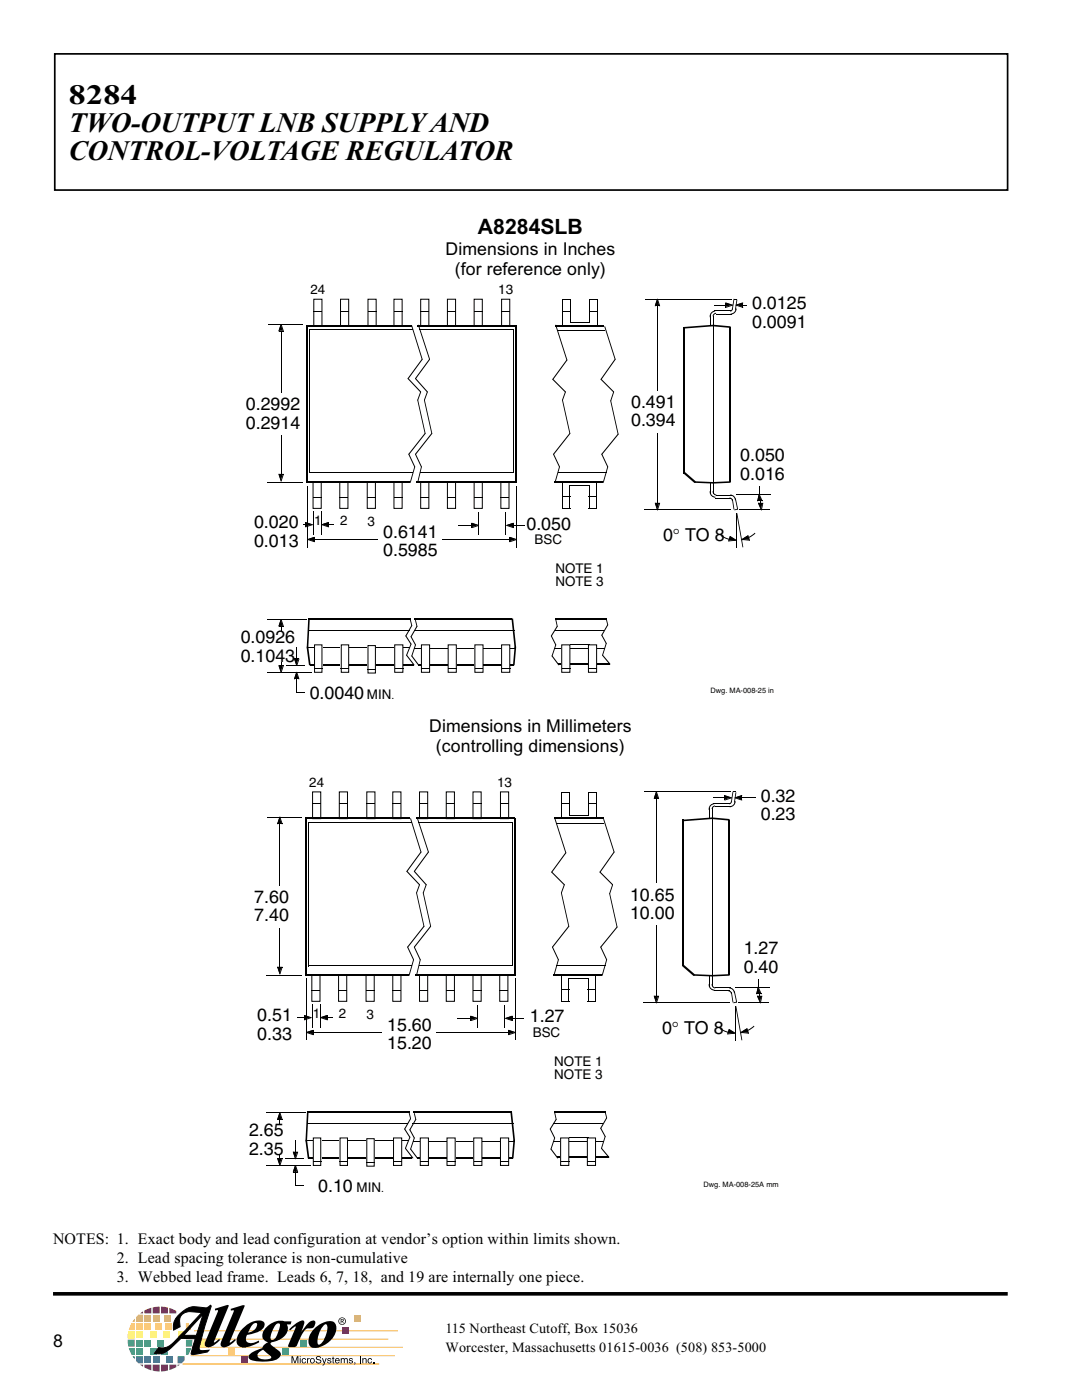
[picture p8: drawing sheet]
<svg xmlns="http://www.w3.org/2000/svg" width="216mm" height="279mm" viewBox="0 0 216 279" stroke-linecap="round" stroke-linejoin="round" font-family="sans-serif">
<path d="M36.4 272.2h39.3M38.1 270.6h40.7M38.7 268.9h41.7" fill="none" stroke="#fab23e" stroke-width=".2"/>
<path d="M35.4 272.3h.5l-.5 .4z" fill="#633387"/>
<path d="M26.9 263.2v.6h-.5z" fill="#ed6a38"/>
<path d="M26.3 264h.6v1.4h-1.2z" fill="#fab23e"/>
<path d="M25.6 265.7h1.3v1.4h-1.4z" fill="#fff200"/>
<path d="M25.5 267.4h1.4v1.4h-1.3z" fill="#50b658"/>
<path d="M25.7 269h1.2v1.4h-.6z" fill="#00a4c8"/>
<path d="M26.4 270.7h.5v.6z" fill="#007ac1"/>
<path d="M27.9 262.1l.6-.4v.4z" fill="#e30055"/>
<path d="M27.1 262.9l.5-.5h.9v1.4h-1.4z" fill="#ed6a38"/>
<path d="M27.1 264h1.4v1.4h-1.4z" fill="#fab23e"/>
<path d="M27.1 265.7h1.4v1.4h-1.4z" fill="#fff200"/>
<path d="M27.1 267.4h1.4v1.4h-1.4z" fill="#50b658"/>
<path d="M27.1 269h1.4v1.4h-1.4z" fill="#00a4c8"/>
<path d="M27.1 270.7h1.4v1.4h-.9l-.5-.5z" fill="#007ac1"/>
<path d="M27.9 272.3h.6v.5z" fill="#633387"/>
<path d="M28.8 261.6l1.4-.6v1.1h-1.4z" fill="#e30055"/>
<path d="M28.8 262.4h1.4v1.4h-1.4z" fill="#ed6a38"/>
<path d="M28.8 264h1.4v1.4h-1.4z" fill="#fab23e"/>
<path d="M30 265.7h1.4v1.4h-1.4z" fill="#fff200"/>
<path d="M28.8 267.4h1.4v1.4h-1.4z" fill="#50b658"/>
<path d="M30 269h1.4v1.4h-1.4z" fill="#00a4c8"/>
<path d="M28.8 270.7h1.4v1.4h-1.4z" fill="#007ac1"/>
<path d="M28.8 272.3h1.4v1.2l-1.4-.6z" fill="#633387"/>
<path d="M30.5 260.9l1.4-.1v1.3h-1.4z" fill="#e30055"/>
<path d="M30.5 262.4h1.4v1.4h-1.4z" fill="#ed6a38"/>
<path d="M30.9 264h1.4v1.4h-1.4z" fill="#fab23e"/>
<path d="M32.5 265.7h1.4v1.4h-1.4z" fill="#fff200"/>
<path d="M31.4 267.4h1.4v1.4h-1.4z" fill="#50b658"/>
<path d="M32.2 269h1.4v1.4h-1.4z" fill="#00a4c8"/>
<path d="M30.5 270.7h1.4v1.4h-1.4z" fill="#007ac1"/>
<path d="M30.5 272.3h1.4v1.4l-1.4-.2z" fill="#633387"/>
<path d="M32.1 260.8l1.4 .2v1.1h-1.4z" fill="#e30055"/>
<path d="M32.7 262.4h1.3v1.4h-1.3z" fill="#ed6a38"/>
<path d="M35.6 265.7h1.4v1.4h-1.4z" fill="#fff200"/>
<path d="M33.2 270.7h1.4v1.4h-1.4z" fill="#007ac1"/>
<g fill="#633387">
<path d="M32.1 272.3h1.4v1.2l-1.4 .2z"/>
<path d="M33.8 272.3h1.4v.5l-1.4 .6z"/>
</g>
<path d="M33 264h1.4v1.4h-1.4z" fill="#fab23e"/>
<path d="M35.4 270.7h1.4a1.34 1.34 0 0 1-.6 1.4h-.8z" fill="#007ac1"/>
<path d="M37.1 264h.5l.5 1.4h-1z" fill="#fab23e"/>
<path d="M37.1 267.4h1.3l-.2 1.4h-1.1z" fill="#50b658"/>
<path d="M37.1 269h1l-.5 1.4h-.5z" fill="#00a4c8"/>
<path d="M33.8 261l1.4 .6v.5h-1.4z" fill="#e30055"/>
<path d="M39.9 267.4h1.4v1.4h-1.4z" fill="#fff200"/>
<path d="M48.2 270.7h1.3v1.4h-1.3z" fill="#e30055"/>
<path d="M56.2 269h1.4v1.4h-1.4z" fill="#50b658"/>
<path d="M59.8 267.3h1.4v1.4h-1.4z" fill="#00a4c8"/>
<path d="M70.7 262.4h1.3v1.4h-1.3z" fill="#ed6a38"/>
<path d="M45.4 269h1.4v1.4h-1.4z" fill="#fab23e"/>
<g fill="#000">
<path d="M42.9 261.2l2.3-.7h.4v.1l-2.9 7.3 .3-.1 .7-.6 .2 .3-1.2 1a1.16 1.16 0 0 1-1.8 0v-.5l2.6-6.2v-.3h-.6zM46 261.2l2.5-.7 .3 .1-3 7.3h.3l.8-.7 .1 .3-1.4 1.1a1.13 1.13 0 0 1-1.5 0v-.8l2.5-6v-.3l-.5 .1zM48.5 265.1a3.8 3.8 0 0 1 4-1.4 1.08 1.08 0 0 1-.4 1.8l-1.1 .5-1.7 .4 .2-.5a1.7 1.7 0 0 0 1.7-1.8 1.39 1.39 0 0 0-1.4 1.1 3.6 3.6 0 0 0-.7 2.4 1.71 1.71 0 0 0 2.4 0l.1-.1 .1 .3a5.9 5.9 0 0 1-3.5 1.1 1.37 1.37 0 0 1-.9-2.1l.5-.8zM53 265l.8-.7 1-.5 .4-.1 .1 .5a4.5 4.5 0 0 0-1.3 3l.1 .2a.88 .88 0 0 0 1.1-.9l.7-2-.1-.3h-.5l-.1-.5 .8-.1 2.2 .1-.2 .6h-.8a2.11 2.11 0 0 1-1 2.8l-.9 .5-1.2 .4a.54 .54 0 0 0 .4 .7l1.5 1.3a1.55 1.55 0 0 1-1.7 1.6 8.6 8.6 0 0 1-4.5-.3l-.1-.2a1.34 1.34 0 0 1 1.2-1.5l1.5-.6 .1 .4-.3 .1a1.1 1.1 0 0 0-.8 1.3 2.25 2.25 0 0 0 2.7 .2 .97 .97 0 0 0-.7-.8l-.3-.3a.92 .92 0 0 1-.4-1.5l.8-.5a1.45 1.45 0 0 1-.8-2.5zM57.7 265.3a4.3 4.3 0 0 1 2.9-1.7l.1 .5-.6 1.7a4.8 4.8 0 0 1 2.4-2.3l.2 .1a1.07 1.07 0 0 1-.1 1.2 1.07 1.07 0 0 1-1.2 .3 3.5 3.5 0 0 0-1.6 2.2l-.2 .4a1.34 1.34 0 0 1-2.1 1l1.5-3.9-.2-.1-.9 .8zM58.2 270.7h.2l.5 1.2 .4-1.2h.2v1.4h-.1v-1.2l-.4 1.2h-.2l-.4-1.2v1.2h-.2zM60.4 271.1h.5l.2 .3-.3-.2a.35 .35 0 0 0-.4 .4 .35 .35 0 0 0 .4 .3l.3-.2-.1 .2a.44 .44 0 0 1-.8 0v-.6zM61.3 271h.1v.2l.4-.2v.2l-.3 .1-.1 .8h-.1zM63.2 270.7h.7l.2 .4-.6-.3-.3 .2 .8 .4a.53 .53 0 0 1-.3 .7 .53 .53 0 0 1-.7-.3v-.2h.2a.37 .37 0 0 0 .4 .4 .37 .37 0 0 0 .3-.4l-.8-.3v-.5zM64.2 271h.2l.3 .9 .3-.9h.2l-.3 .8a.63 .63 0 0 1-.5 .7l-.1-.2h.2l.1-.2zM62.7 265.2l.9-.8 1.2-.6 .1 .5a4.2 4.2 0 0 0-1.4 4 1.76 1.76 0 0 0 1.4-1.4l.3-1.2a.94 .94 0 0 0-.3-1.4l-.1-.5a1.51 1.51 0 0 1 2.3 .9 4.4 4.4 0 0 1-4.8 4.2 1.68 1.68 0 0 1-.6-2.2zM65.4 271.2l.3-.2 .4 .2-.2 .1-.2-.1-.2 .1 .6 .4-.2 .4h-.5l-.1-.2v-.1l.4 .2 .3-.2-.6-.3z"/>
<path d="M66.4 270.8h.1v.2h.2v.2h-.2v.7l.2 .2-.3-.1v-.8h-.2zM68 271h.2v.2l.3-.2 .3 .2 .4-.2 .2 .4v.7h-.2v-.7l-.2-.2-.2 .1v.8h-.2v-.7l-.2-.2-.2 .1v.8h-.2zM69.7 271.2l.3-.2 .4 .2-.2 .1-.2-.1-.2 .1 .6 .4-.2 .4h-.5l-.1-.2v-.1l.4 .2 .3-.2-.6-.3zM70.7 271.9h.2v.4l-.2 .1 .1-.3zM71.8 270.7h.2v1.4h-.2zM72.3 271h.2v.2a.39 .39 0 0 1 .6 0l.1 .9h-.2v-.8l-.2-.1-.3 .1v.8h-.2zM73.6 271.1h.5l.1 .3-.2-.2a.35 .35 0 0 0-.5 .4 .35 .35 0 0 0 .5 .3l.2-.2v.2a.44 .44 0 0 1-.8 0v-.6zM74.5 271.9h.2v.2h-.2z"/>
<path d="M59.8 271v1.1h.2v-1.1zM59.8 270.7v.2h.2v-.2z"/>
<path d="M61.9 271.6a.52 .52 0 0 0 1 0 .52 .52 0 0 0-1 0zM62.1 271.2a.35 .35 0 0 1 .5 .4 .35 .35 0 0 1-.5 .3l-.1-.3z"/>
<path d="M67.1 271.1a.54 .54 0 0 0-.2 .7 .54 .54 0 0 0 .7 .2l.2-.2-.5 .2-.3-.4h.8l-.1-.3-.1-.2zM67.2 271.2h.3l.1 .3h-.6z"/>
</g>
<path d="M38.7 265.6h40.7M38.9 267.2h38.6" fill="none" stroke="#fab23e" stroke-width=".2"/>
<path d="M40.5 262.3l-1.3 4.2h-2.5zM35.5 262.6a3.2 3.2 0 0 0-.9 2.9l1.3-.7a2.15 2.15 0 0 1 1.6-3l2.7 .2-5.5 5.9-1.1 .8a3 3 0 0 1-2 .2l-.8 1.2a3.2 3.2 0 0 0 3.3-1.1l2-1.9 2.9 .1-.8 3 .5 .1 2.7-.5 .3-.3h-1.6l-.4-.3 1.2-4.5 1.3-4.1-.2-.1-.9 .5-1.3-.1a4.3 4.3 0 0 0-4.3 1.7z" fill-rule="evenodd" fill="#000"/>
<path d="M35.5 262.6a4.6 4.6 0 0 1 4.3-1.7l1.3 .1 .9-.5 .2 .1-1.3 4.1-1.2 4.5 .4 .3h1.6l-.3 .3-2.7 .5-.5-.1 .8-3-2.9-.1-2 1.9a3.2 3.2 0 0 1-3.3 1.1l.8-1.2a3 3 0 0 0 3.1-1l5.5-5.9-2.3-.2a1.96 1.96 0 0 0-2 2.6v.4l-1.3 .7a3.2 3.2 0 0 1 .9-2.9zM40.5 262.3l-1.3 4.2h-2.5z" fill="none" stroke="#000" stroke-width=".2"/>
<path d="M68.2 264.9h1.4v1.4h-1.4z" fill="#633387"/>
<path d="M67.5 263.7a.75 .75 0 0 0 1.5 0 .75 .75 0 0 0-1.5 0zM67.7 263.7a.61 .61 0 0 1 1.2 0 .61 .61 0 0 1-1.2 0zM68 263.2v.9h.1v-.4l.5 .4-.2-.4h.1l.1-.4zM68.1 263.3l.3 .1v.2h-.3z" fill-rule="evenodd" fill="#000"/>
<path d="M10.6 258.2h190.5" fill="none" stroke="#000" stroke-width=".72" stroke-linecap="butt"/>
<path d="M10.9 10.8h190.2v27.1h-190.2z" fill="#fff" stroke="#000" stroke-width=".34"/>
<g fill="none" stroke="#000" stroke-width=".2">
<path d="M62.6 59.7h1.6v5.3h-1.6zM67.9 59.7h1.7v5.3h-1.7zM78.6 59.7h1.6v5.3h-1.6zM83.9 59.7h1.7v5.3h-1.7zM89.3 59.7h1.6v5.3h-1.6zM94.6 59.7h1.6v5.3h-1.6zM100.1 59.7h1.6v5.3h-1.6zM141.7 62.9v2.1M142.3 63v35.4M142.5 61.9h3.3M142.7 62.1a1.04 1.04 0 0 0-1 1.2M142.8 62.7h3.1"/>
<path d="M146.2 61.6l-.1 .2-.4 .3M146.9 61.6a1.11 1.11 0 0 1-1.1 1.1M62.5 96.1h1.6v5.4h-1.6zM67.8 96.1h1.6v5.4h-1.6zM78.6 96.1h1.6v5.4h-1.6zM83.9 96.1h1.7v5.4h-1.7zM89.3 96.1h1.6v5.4h-1.6zM94.6 96.1h1.6v5.4h-1.6zM99.9 96.1h1.7v5.4h-1.7zM112.2 96.3h6.9M112.2 96.2v5.3M113.6 96.9h4"/>
<path d="M113.7 96.8v4.7M117.6 96.8v4.7M119 96.2v5.3M141.7 96.4v2.2M141.7 98v.2a1.06 1.06 0 0 0 1.1 1M142.7 99.4h3.1M142.8 98.8h3.1M145.6 99.4a.59 .59 0 0 1 .6 .6M145.7 98.8a1.04 1.04 0 0 1 1 1M143.8 106.9l1.4 .6 1.5 .3M150.7 106.4l-1.3 .9-1.4 .4M61.5 129.3h20.3"/>
<path d="M82.5 125.9h20.2M82.7 129.4h20.1"/>
</g>
<g fill="#000">
<path d="M146.4 59.6h.1v.2l-.3 1.9h-.1zM147 59.8h.1v.1l-.3 2h-.1zM62.5 62h1.8v.2h-1.8zM67.9 62h1.8v.2h-1.8zM78.5 62h1.8v.2h-1.8zM83.9 62h1.7v.2h-1.7zM89.2 62h1.8v.2h-1.8zM94.5 62h1.8v.2h-1.8zM100 62h1.8v.2h-1.8zM136.3 65.3l6.1-.5v.3l-5.8 .5h-.3zM142.2 64.8l3.6 .3v.3l-3.6-.3zM62.4 99.2h1.8v.1h-1.8z"/>
<path d="M67.7 99.2h1.8v.1h-1.8zM78.5 99.2h1.8v.1h-1.8zM83.9 99.2h1.7v.1h-1.7zM89.2 99.2h1.8v.1h-1.8zM94.5 99.2h1.8v.1h-1.8zM99.9 99.2h1.7v.1h-1.7zM136.3 94.1h.3l2.2 2v.3h-.3l-2.2-2zM138.5 96.1l3.9 .1v.3l-3.9-.1zM142.2 96.2l3.6-.1v.3l-3.6 .1zM146.1 99.6h.1l.3 2.1h-.1zM146.7 99.5h.1l.5 2.2h-.2zM112.2 101.4h1.6v.1h-1.6z"/>
<path d="M112.2 101.4h.1v.1h-.1zM117.5 101.4h1.6v.1h-1.6z"/>
</g>
<path d="M136.4 65.3v29.1M145.6 65.4v30.8M61.8 132.6h20.7M83.4 132.6h19.1" fill="none" stroke="#000" stroke-width=".3"/>
<path d="M62.7 128.6h1.6v5.6h-1.6z" fill="#fff"/>
<path d="M62.8 128.7h1.4v5.5h-1.4z" fill="none" stroke="#000" stroke-width=".2"/>
<path d="M62.7 133.4h1.6v.1h-1.6z" fill="#000"/>
<path d="M68 128.6h1.7v5.6h-1.7z" fill="#fff"/>
<path d="M68.1 128.7h1.5v5.5h-1.5z" fill="none" stroke="#000" stroke-width=".2"/>
<path d="M68 133.4h1.7v.1h-1.7z" fill="#000"/>
<path d="M78.7 128.6h1.8v5.6h-1.8z" fill="#fff"/>
<path d="M78.8 128.7h1.6v5.5h-1.6z" fill="none" stroke="#000" stroke-width=".2"/>
<path d="M78.8 133.4h1.7v.1h-1.7z" fill="#000"/>
<path d="M84 128.6h1.8v5.6h-1.8z" fill="#fff"/>
<path d="M84.1 128.7h1.6v5.5h-1.6z" fill="none" stroke="#000" stroke-width=".2"/>
<path d="M84.2 133.4h1.6v.1h-1.6z" fill="#000"/>
<path d="M89.3 128.6h1.8v5.6h-1.8z" fill="#fff"/>
<path d="M89.4 128.7h1.7v5.5h-1.7z" fill="none" stroke="#000" stroke-width=".2"/>
<path d="M89.5 133.4h1.6v.1h-1.6z" fill="#000"/>
<path d="M94.7 128.6h1.8v5.6h-1.8z" fill="#fff"/>
<path d="M94.8 128.7h1.6v5.5h-1.6z" fill="none" stroke="#000" stroke-width=".2"/>
<path d="M94.8 133.4h1.5v.1h-1.5z" fill="#000"/>
<path d="M100 128.6h1.8v5.6h-1.8z" fill="#fff"/>
<g fill="none" stroke="#000" stroke-width=".2">
<path d="M73.4 59.7h1.7v5.3h-1.7zM128.7 59.7h17.2M53.5 64.8h7M56.1 66v28.7M61.7 65.8h20.7M61.7 65.7v28.7M83.7 65.8h18.7M102.5 65.7v28.6M131.2 61v39.5M142.5 60.9h2.4M148.2 60.9h3.8M53.4 96.3h7.1"/>
<path d="M61.4 96.9v12.3M61.8 94.4h20.6M73.3 96.1h1.6v5.4h-1.6zM83.9 94.4h18.5M103.1 96.9v12.3M146.8 98.6h7M151.5 94.3v4.4M57.7 104.7h3.4M62.6 102v4.7M62.7 107.7h39.1M64.2 102v4.7M95.5 102.3v4.4"/>
<path d="M100.8 102.3v4.4M128.5 101.8h17.3M146.9 102.4v6.8M147.6 101.8h6M53.4 123.7h7.8M53.4 134.2h8.8M61.7 125.7h19.9M100.1 128.7h1.6v5.5h-1.6z"/>
</g>
<g fill="#000">
<path d="M131.1 59.6h.2v.2l-.5 1.3h-.1zM131.1 59.6h.2l.4 1.5h-.1zM146.5 59.6h.6v.2h-.6zM55.6 66h.6v.2h-.6zM56 64.7h.2v.1l-.5 1.4h-.1zM56 66h.6v.2h-.6zM56 64.7h.2l.4 1.5h-.1zM73.4 62h1.7v.2h-1.7zM81.4 75.5h.1l2.5 2.8h-.1zM82.1 65h.1l2.1 6.8h-.1zM82.8 75.5h.2l2.4 2.8h-.2zM83.3 79.8h.1l1.5 6.8h-.1z"/>
<path d="M83.4 64.8h.2l2.2 7h-.2zM83.9 78.1h.1v.2l-.6 1.6h-.1zM84.2 71.6h.1v.2l-2.8 3.8h-.1zM84.6 79.8h.2l1.4 6.8h-.1zM85.2 78.1h.2v.2l-.6 1.6h-.2zM85.6 71.6h.2v.2l-2.8 3.8h-.2zM130.7 61h.6v.1h-.6zM131.1 61h.6v.1h-.6zM144.7 60.8h.2v.6h-.2zM144.7 60.4h.2v.6h-.2zM144.7 60.4l1.5 .4v.2l-1.5-.5zM144.7 61.3l1.5-.5v.2l-1.3 .4h-.2z"/>
<path d="M146.8 60.8l1.5 .5v.1l-1.5-.4zM148.2 60.8h.1v.6h-.1zM148.2 60.4h.1v.6h-.1zM146.8 60.8l1.5-.4v.1l-1.3 .5h-.2zM55.6 94.6h.1l.5 1.5h-.2zM55.6 94.6h.6v.1h-.6zM56 94.6h.6v.1h-.6zM56.5 94.6h.1v.1l-.4 1.4h-.2zM73.2 99.2h1.8v.1h-1.8zM81.5 90.6h.1l1.2 2.6h-.1zM82.7 93.1h.1v.1l-.9 3.2h-.1zM82.8 90.6h.2l1.2 2.6h-.2z"/>
<path d="M84 93.1h.2v.1l-.8 3.2h-.1zM84.8 86.4h.1v.2l-3.3 4.1h-.1zM86.1 86.4h.1v.2l-3.2 4.1h-.2zM60.9 104.2l1.5 .4v.2l-1.5-.5zM60.9 104.2h.2v.6h-.2zM60.9 104.6h.2v.6h-.2zM61.4 107.6l1.4 .4v.2l-1.4-.4zM60.9 105.1l1.5-.5v.2l-1.3 .4h-.2zM62.7 107.6h.1v.6h-.1zM62.7 107.2h.1v.5h-.1zM61.4 107.6l1.4-.4v.1l-1.3 .5h-.1zM64.2 104.6l1.5 .5v.1l-1.5-.4z"/>
<path d="M65.5 104.6h1.2v.2h-1.2zM65.5 104.6h.2v.6h-.2zM65.5 104.2h.2v.6h-.2zM64.2 104.6l1.5-.4v.1l-1.4 .5h-.1zM101.6 107.6h.2v.6h-.2zM101.6 107.2h.2v.5h-.2zM101.6 107.2l1.5 .4v.2l-1.5-.5zM101.6 108l1.5-.4v.2l-1.3 .4h-.2zM130.7 100.3h.1l.5 1.5h-.2zM130.7 100.3h.6v.2h-.6zM131.1 100.3h.6v.2h-.6zM131.6 100.3h.1v.2l-.4 1.3h-.2z"/>
<path d="M147 102.4h.1l1.2 6.8h-.1zM146.5 101.7l.8-.2v.2l-.6 .1h-.2zM55.6 132.8h.6v.1h-.6zM55.6 132.8h.1l.5 1.4h-.2zM56 132.2h.2v.7h-.2zM56 132.8h.6v.1h-.6zM56.5 132.8h.1v.1l-.4 1.3h-.2zM61.5 123.4h.3v.3l-.3 5.7h-.3zM80.9 126.8h.2l1 1.8h-.2zM81.1 130.7h.1l1.5 2.1h-.2zM81.8 123.6h.1l.3 1.3h-.1zM81.9 128.5h.2v.1l-.9 2.2h-.1z"/>
<path d="M81.9 127h.2l.9 1.8h-.2zM82.1 124.8h.1v.1l-1.1 2.1h-.2zM82.1 130.8h.1l1.4 2h-.2zM82.8 123.7h.2l.3 1.4h-.2zM82.8 128.6h.2v.2l-.8 2.2h-.1zM83.1 124.9h.2v.2l-1.2 2h-.2zM100.2 133.4h1.6v.1h-1.6zM102.1 123.4h.3l.6 6h-.3zM102.7 129.1h.3v.3l-.3 3.4h-.3z"/>
</g>
<path d="M61.2 65h20.9M61.4 64.8v31.6M83.3 65h19.7v31.4M61.2 96.2h20.6M83.1 96.2h19.9M61.5 123.6h20.4M82.7 123.6h19.5" fill="none" stroke="#000" stroke-width=".3"/>
<path d="M131.1 59.6l.5 1.4h-.9zM56 64.7l.5 1.3h-.9zM144.7 60.4l1.4 .4-1.4 .5zM146.8 60.8l1.4-.4v.9zM55.6 94.6h.9l-.5 1.3zM61.4 107.6l1.3-.4v.8zM60.9 104.2l1.3 .4-1.3 .5zM64.2 104.6l1.3-.4v.9zM101.6 107.2l1.4 .4-1.4 .4zM130.7 100.3h.9l-.5 1.4zM55.6 132.8h.9l-.5 1.3z" fill="#000"/>
<path d="M73.4 128.8h1.6v5.6h-1.6z" fill="#fff"/>
<path d="M73.4 128.8h1.5v5.5h-1.5z" fill="none" stroke="#000" stroke-width=".2"/>
<path d="M73.4 133.5h1.6v.2h-1.6z" fill="#000"/>
<g fill="#fff">
<path d="M48.2 78.4h12.6v8.3h-12.6z" fill-rule="evenodd"/>
<path d="M75.6 103.9h12.6v8.3h-12.6z" fill-rule="evenodd"/>
<path d="M125 78h10.7v8.3h-10.7z" fill-rule="evenodd"/>
<path d="M49.8 102h10.7v8.3h-10.7z" fill-rule="evenodd"/>
<path d="M60.9 136h18.5v4.6h-18.5z" fill-rule="evenodd"/>
<path d="M149.2 58.3h12.6v8.3h-12.6z" fill-rule="evenodd"/>
</g>
<g fill="#000">
<path d="M112.2 59.8h1.7v.1h-1.7zM112.2 59.8h.1v.1h-.1zM117.5 59.8h1.8v.1h-1.8zM110.2 75.6h.2l2.5 2.5v.2h-.1l-2.6-2.5zM110.8 64.8h.2l2.2 7.1h-.2zM112.2 62h1.7v.2h-1.7zM112.2 79.8h.1l1.5 6.8h-.2zM112.8 78.1h.1v.2l-.6 1.6h-.1zM113 71.8h.2v.1l-2.8 3.9h-.2zM117.5 62h1.8v.2h-1.8zM119.9 75.6h.1l2.5 2.5v.2h-.1l-2.5-2.5zM120.6 65.1h.1l2.1 6.7h-.1z"/>
<path d="M121.8 79.9h.1l1.5 6.8h-.1zM122.4 78.1h.1v.2l-.6 1.8h-.1zM122.7 71.6h.1v.2l-2.8 4h-.1zM110.4 90.6h.1l1.2 2.6h-.1zM111.6 93.1h.1v.1l-.9 3.2h-.1zM112.2 99h1.6v.2h-1.6zM113.6 86.4h.2v.2l-3.3 4.1h-.1zM117.5 99h1.6v.2h-1.6zM120 90.6h.2l1.1 2.6h-.1zM121.2 93.1h.1v.1l-.8 3.2h-.2zM123.3 86.6h.1v.1l-3.2 4h-.2zM151.1 99.9h.6v.2h-.6z"/>
<path d="M151.4 98.6h.2l.5 1.5h-.1zM151.4 98.6h.2v.1l-.3 1.4h-.2zM151.6 99.9h.5v.2h-.5zM151.7 99.9h.2v.6h-.2zM94.1 104.3l1.5 .5v.1l-1.5-.4zM94.1 104.3h.1v.6h-.1zM94.1 104.8h.1v.6h-.1zM94.1 105.2l1.5-.4v.1l-1.4 .5h-.1zM101.1 104.8l1.4 .4v.2l-1.4-.5zM102.4 104.8h.1v.6h-.1zM102.4 104.3h.1v.6h-.1zM101.1 104.8l1.4-.5v.2l-1.3 .4h-.1z"/>
<path d="M145.5 107.5h.3v.1h-.3zM145.5 107.5h.1v.1l-.1 .4h-.2zM145.6 107l1.4 .8v.1l-1.4-.7zM145.6 107h.2v.2l-.2 .4h-.1zM145.3 107.9l1.7-.1v.1l-1.5 .1h-.2zM148 107.6l1.6 .2v.1l-1.6-.1zM149 107.3h.3v.2h-.3zM149.2 106.9h.1l.2 .6h-.2zM148 107.6l1.3-.7v.1l-1.1 .8h-.2zM149.3 107.3h.2l.1 .6h-.1zM151.3 100.3h.6v.2h-.6zM151.3 100.3h.1l.6 1.5h-.1z"/>
<path d="M151.7 100.3h.6v.2h-.6zM152.1 100.3h.2v.2l-.3 1.3h-.1z"/>
</g>
<path d="M151.4 98.6l.6 1.3h-.9zM94.1 104.3l1.3 .5-1.3 .4zM101.1 104.8l1.3-.5v.9zM145.6 107l1.2 .8-1.5 .1zM148 107.6l1.2-.7 .3 .9zM151.3 100.3h.8l-.2 1.4z" fill="#000"/>
<path d="M112.2 59.8v5.3M113.9 59.8v4.7M117.6 59.8v4.7M119.2 59.8v5.3M111.3 65.9h9.4M112.2 65h7.1M113.8 64.5h3.8M111.3 94.4h9.7M91.4 104.9h2.8M102.4 104.9h2.2M110.7 129.4h10" fill="none" stroke="#000" stroke-width=".2"/>
<path d="M110.8 65h9.8M110.7 96.2h9.6M111.3 132.5h10.3" fill="none" stroke="#000" stroke-width=".3"/>
<path d="M112 128.6h1.8v5.6h-1.8z" fill="#fff"/>
<path d="M112.1 128.7h1.6v5.5h-1.6z" fill="none" stroke="#000" stroke-width=".2"/>
<path d="M112.2 133.4h1.6v.1h-1.6z" fill="#000"/>
<path d="M117.3 128.6h1.8v5.6h-1.8z" fill="#fff"/>
<path d="M142.9 62.5a.59 .59 0 0 0-.6 .6M142.3 98v.1a.67 .67 0 0 0 .6 .7M57.2 132.8h3.7M59.2 129.1v2.5M59.2 135.4v2.8M110.7 125.9h9.8M113.8 128.7h3.8M117.4 128.7h1.6v5.5h-1.6z" fill="none" stroke="#000" stroke-width=".2"/>
<g fill="#000">
<path d="M58.7 131.4h.1l.5 1.5h-.2zM58.7 131.4h.6v.2h-.6zM58.7 135.4h.6v.2h-.6zM59.1 131.4h.6v.2h-.6zM59.1 134.1h.2v.1l-.5 1.4h-.1zM59.1 135.4h.6v.2h-.6zM59.1 134.1h.2l.4 1.5h-.1zM59.1 138.1h1.8v.1h-1.8zM59.6 131.4h.1v.2l-.4 1.3h-.2zM61.2 129.1h.3l.4 3.7h-.2zM109.9 126.8h.2l.9 2h-.2zM110.1 130.8h.1l1.4 2h-.2z"/>
<path d="M110.8 123.6h.2l.3 1.5h-.2zM110.8 128.6h.2v.2l-.8 2.2h-.1zM111.1 124.9h.2v.2l-1.2 1.9h-.2zM117.5 133.4h1.6v.1h-1.6zM120 126.7h.2l.8 1.8h-.1zM120.2 130.7h.1l1.5 1.9h-.2zM120.9 123.4h.1l.3 1.4h-.1zM120.9 128.3h.1v.2l-.7 2.3h-.1zM121.2 124.6h.1v.2l-1.1 2h-.2z"/>
</g>
<path d="M110.7 123.6h10.3" fill="none" stroke="#000" stroke-width=".3"/>
<path d="M58.7 131.4h.9l-.5 1.4zM59.1 134.1l.5 1.3h-.9z" fill="#000"/>
<path d="M146.8 88.7h10.7v8.2h-10.7z" fill-rule="evenodd" fill="#fff"/>
<g fill="#000">
<path d="M55.6 124.9h.6v.2h-.6zM56 124.9h.2v.9h-.2zM56 123.6h.2l.4 1.5h-.1zM56 124.9h.6v.2h-.6zM56 123.6h.2v.1l-.5 1.4h-.1zM146.2 158h.1v.1l-.3 1.9h-.1zM146.8 158.1h.1v.2l-.3 1.9h-.1zM62.3 160.3h1.8v.2h-1.8zM67.6 160.3h1.8v.2h-1.8zM78.3 160.3h1.8v.2h-1.8zM83.6 160.3h1.8v.2h-1.8zM89 160.3h1.7v.2h-1.7z"/>
<path d="M94.3 160.3h1.8v.2h-1.8zM99.8 160.3h1.8v.2h-1.8zM136.1 163.6l6.1-.4v.3l-5.8 .4h-.3zM142 163.2l3.6 .3v.2l-3.6-.2zM62.1 197.5h1.8v.2h-1.8zM67.5 197.5h1.8v.2h-1.8zM78.3 197.5h1.8v.2h-1.8zM83.6 197.5h1.8v.2h-1.8zM89 197.5h1.7v.2h-1.7zM94.3 197.5h1.8v.2h-1.8zM99.6 197.5h1.8v.2h-1.8zM111.9 199.8h1.7v.1h-1.7z"/>
<path d="M111.9 199.8h.2v.1h-.2zM117.3 199.8h1.6v.1h-1.6zM136.1 192.5h.3l2.2 1.9v.3h-.3l-2.2-1.9zM138.3 194.4l3.9 .2v.3l-3.9-.2zM142 194.6l3.6-.2v.3l-3.3 .2h-.3zM145.9 198h.1l.3 2.1h-.1zM146.5 197.8h.1l.5 2.3h-.2z"/>
</g>
<path d="M56 123.6l.5 1.3h-.9z" fill="#000"/>
<g fill="none" stroke="#000" stroke-width=".2">
<path d="M62.4 158h1.6v5.4h-1.6zM67.7 158h1.6v5.4h-1.6zM78.4 158h1.6v5.4h-1.6zM83.7 158h1.6v5.4h-1.6zM89 158h1.7v5.4h-1.7zM94.4 158h1.6v5.4h-1.6zM99.9 158h1.6v5.4h-1.6zM146 159.9l-.1 .3-.4 .2M146.7 159.9a1.11 1.11 0 0 1-1.1 1.1M141.5 161.2v2.1M142.1 161.4v35.4M142.3 160.3h3.3"/>
<path d="M142.5 160.4a1.04 1.04 0 0 0-1 1.2M142.6 161h3.1M62.2 194.5h1.7v5.3h-1.7zM67.6 194.5h1.6v5.3h-1.6zM78.4 194.5h1.6v5.3h-1.6zM83.7 194.5h1.6v5.3h-1.6zM89 194.5h1.7v5.3h-1.7zM94.4 194.5h1.6v5.3h-1.6zM99.7 194.5h1.6v5.3h-1.6zM111.9 194.6h7M112 194.6v5.3M113.4 195.2h4"/>
<path d="M113.5 195.2v4.7M117.4 195.2v4.7M118.8 194.6v5.3M141.5 194.7v2.2M141.5 196.4v.2a1.06 1.06 0 0 0 1.1 1M142.5 197.8h3.1M142.6 197.2h3.1M145.4 197.8a.59 .59 0 0 1 .6 .6M145.5 197.2a1.04 1.04 0 0 1 1 1M143.6 205.2l1.4 .7 1.5 .3M150.5 204.8l-1.3 .8-1.4 .5M61.3 227.7h20.3"/>
<path d="M82.3 224.3h20.2M82.5 227.8h20.1"/>
</g>
<path d="M136.2 163.6v29.2M145.4 163.7v30.9M61.6 231h20.7M83.2 231h19.1" fill="none" stroke="#000" stroke-width=".3"/>
<path d="M62.4 227h1.7v5.7h-1.7z" fill="#fff"/>
<path d="M62.5 227.1h1.5v5.5h-1.5z" fill="none" stroke="#000" stroke-width=".2"/>
<path d="M62.4 231.8h1.7v.1h-1.7z" fill="#000"/>
<path d="M67.8 227h1.6v5.7h-1.6z" fill="#fff"/>
<path d="M67.9 227.1h1.4v5.5h-1.4z" fill="none" stroke="#000" stroke-width=".2"/>
<path d="M67.8 231.8h1.6v.1h-1.6z" fill="#000"/>
<path d="M78.4 227h1.8v5.7h-1.8z" fill="#fff"/>
<path d="M78.5 227.1h1.7v5.5h-1.7z" fill="none" stroke="#000" stroke-width=".2"/>
<path d="M78.6 231.8h1.6v.1h-1.6z" fill="#000"/>
<path d="M83.8 227h1.8v5.7h-1.8z" fill="#fff"/>
<path d="M83.9 227.1h1.6v5.5h-1.6z" fill="none" stroke="#000" stroke-width=".2"/>
<path d="M83.9 231.8h1.7v.1h-1.7z" fill="#000"/>
<path d="M89.1 227h1.8v5.7h-1.8z" fill="#fff"/>
<path d="M89.2 227.1h1.6v5.5h-1.6z" fill="none" stroke="#000" stroke-width=".2"/>
<path d="M89.3 231.8h1.6v.1h-1.6z" fill="#000"/>
<path d="M94.5 227h1.7v5.7h-1.7z" fill="#fff"/>
<path d="M94.5 227.1h1.7v5.5h-1.7z" fill="none" stroke="#000" stroke-width=".2"/>
<path d="M94.6 231.8h1.5v.1h-1.5z" fill="#000"/>
<path d="M99.8 227h1.8v5.7h-1.8z" fill="#fff"/>
<g fill="none" stroke="#000" stroke-width=".2">
<path d="M73.2 158h1.6v5.4h-1.6zM128.5 158h17.2M131 159.3v39.6M142.3 159.2h2.4M148 159.2h3.8M53.3 163.1h6.9M55.8 164.3v28.8M61.4 164.1h20.8M61.5 164v28.8M83.5 164.1h18.7M102.2 164v28.6M53.1 194.6h7.1"/>
<path d="M61.2 195.3v12.3M61.6 192.7h20.6M73 194.5h1.7v5.3h-1.7zM83.6 192.7h18.6M102.8 195.3v12.3M146.6 197h7M151.3 192.6v4.5M57.4 203.1h3.4M62.4 200.4v4.7M62.4 206.1h39.2M64 200.4v4.7M95.3 200.7v4.4"/>
<path d="M100.6 200.7v4.4M128.2 200.1h17.4M146.7 200.8v6.8M147.4 200.1h6M53.1 222.1h7.9M53.1 232.6h8.9M61.4 224.1h20M99.9 227.1h1.6v5.5h-1.6z"/>
</g>
<g fill="#000">
<path d="M130.5 159.3h.6v.1h-.6zM130.9 158h.2v.1l-.5 1.3h-.1zM130.9 159.3h.6v.1h-.6zM130.9 158h.2l.4 1.4h-.1zM144.5 159.2h.2v.5h-.2zM144.5 158.7h.2v.6h-.2zM144.5 158.7l1.5 .5v.1l-1.5-.4zM144.5 159.6l1.5-.4v.1l-1.3 .4h-.2zM146.3 158h.6v.1h-.6zM146.6 159.2l1.5 .4v.1l-1.5-.4zM148 159.2h.1v.5h-.1zM148 158.7h.1v.6h-.1z"/>
<path d="M146.6 159.2l1.5-.5v.2l-1.3 .4h-.2zM55.3 164.3h.6v.2h-.6zM55.8 163h.1v.2l-.4 1.3h-.2zM55.8 164.3h.6v.2h-.6zM55.8 163h.1l.5 1.5h-.2zM73.1 160.3h1.8v.2h-1.8zM81.1 173.8h.2l2.5 2.8h-.2zM81.9 163.3h.1l2.1 6.8h-.2zM82.6 173.8h.1l2.4 2.8h-.1zM83 178.1h.2l1.5 6.8h-.2zM83.2 163.2h.1l2.3 6.9h-.2zM83.6 176.5h.2v.1l-.6 1.7h-.2z"/>
<path d="M83.9 170h.2v.1l-2.8 3.9h-.2zM84.4 178.1h.1l1.5 6.8h-.1zM85 176.5h.1v.1l-.6 1.7h-.1zM85.4 170h.2v.1l-2.9 3.9h-.1zM55.3 192.9h.2l.4 1.5h-.1zM55.3 192.9h.6v.2h-.6zM55.8 192.9h.6v.2h-.6zM56.2 192.9h.2v.2l-.5 1.3h-.1zM73 197.5h1.7v.2h-1.7zM81.3 188.9h.1l1.2 2.7h-.1zM82.5 191.5h.1v.1l-.9 3.1h-.1zM82.6 188.9h.1l1.2 2.7h-.1z"/>
<path d="M83.8 191.5h.1v.1l-.7 3.1h-.2zM84.5 184.8h.2v.1l-3.3 4.2h-.1zM85.9 184.8h.1v.1l-3.3 4.2h-.1zM130.5 198.7h.1l.5 1.5h-.2zM130.5 198.7h.6v.2h-.6zM130.9 198.7h.6v.2h-.6zM131.4 198.7h.1v.2l-.4 1.3h-.2zM146.3 200.1l.8-.2v.2l-.6 .1h-.2zM60.7 202.6l1.4 .4v.2l-1.4-.5zM60.7 202.6h.1v.6h-.1zM60.7 203h.1v.6h-.1zM61.1 206l1.5 .4v.2l-1.5-.5z"/>
<path d="M60.7 203.5l1.4-.5v.2l-1.3 .4h-.1zM62.4 206h.2v.6h-.2zM62.4 205.5h.2v.6h-.2zM61.1 206l1.5-.5v.2l-1.3 .4h-.2zM63.9 203l1.5 .5v.1l-1.5-.4zM65.3 203h1.1v.2h-1.1zM65.3 203h.1v.6h-.1zM65.3 202.6h.1v.6h-.1zM63.9 203l1.5-.4v.1l-1.3 .5h-.2zM101.4 206h.2v.6h-.2zM101.4 205.5h.2v.6h-.2zM101.4 205.5l1.5 .5v.1l-1.5-.4z"/>
<path d="M101.4 206.4l1.5-.4v.1l-1.3 .5h-.2zM146.8 200.8h.1l1.2 6.8h-.1zM55.3 231.2h.6v.1h-.6zM55.3 231.2h.2l.4 1.5h-.1zM55.8 230.6h.1v.7h-.1zM55.8 231.2h.6v.1h-.6zM56.2 231.2h.2v.1l-.5 1.4h-.1zM61.3 221.8h.3v.3l-.3 5.7h-.3zM80.7 225.3h.1l1.1 1.7h-.2zM80.8 229.1h.2l1.5 2.1h-.2zM81.6 222h.1l.3 1.3h-.1zM81.7 226.9h.2v.1l-.9 2.3h-.2z"/>
<path d="M81.7 225.4h.2l.8 1.8h-.1zM81.9 223.2h.1v.1l-1.2 2.1h-.1zM81.9 229.3h.1l1.3 1.9h-.1zM82.6 222.1h.1l.3 1.4h-.1zM82.6 227h.1v.2l-.7 2.2h-.1zM82.9 223.3h.1v.2l-1.1 2h-.2zM99.9 231.8h1.7v.1h-1.7zM101.9 221.8h.3l.6 6h-.3zM102.5 227.5h.3v.3l-.3 3.4h-.3z"/>
</g>
<path d="M61 163.3h20.9M61.1 163.2v31.5M83 163.3h19.8v31.4M61 194.6h20.6M82.9 194.6h19.9M61.3 222h20.4M82.5 222h19.5" fill="none" stroke="#000" stroke-width=".3"/>
<path d="M130.9 158l.5 1.3h-.9zM144.5 158.7l1.4 .5-1.4 .4zM146.6 159.2l1.4-.5v.9zM55.8 163l.4 1.3h-.9zM55.3 192.9h.9l-.4 1.4zM61.1 206l1.3-.5v.9zM60.7 202.6l1.3 .4-1.3 .5zM63.9 203l1.4-.4v.9zM101.4 205.5l1.4 .5-1.4 .4zM130.5 198.7h.9l-.5 1.4zM55.3 231.2h.9l-.4 1.3z" fill="#000"/>
<path d="M73.1 227.2h1.6v5.6h-1.6z" fill="#fff"/>
<path d="M73.2 227.3h1.5v5.4h-1.5z" fill="none" stroke="#000" stroke-width=".2"/>
<path d="M73.1 231.9h1.6v.2h-1.6z" fill="#000"/>
<g fill="#fff">
<path d="M49.8 176.8h8.8v8.3h-8.8z" fill-rule="evenodd"/>
<path d="M76.4 202.3h10.6v8.3h-10.6z" fill-rule="evenodd"/>
<path d="M124.8 176.3h10.7v8.3h-10.7z" fill-rule="evenodd"/>
<path d="M50.4 200.4h8.8v8.3h-8.8z" fill-rule="evenodd"/>
<path d="M62.6 234.4h14.7v4.6h-14.7z" fill-rule="evenodd"/>
<path d="M150.9 156.6h8.8v8.3h-8.8z" fill-rule="evenodd"/>
</g>
<g fill="#000">
<path d="M111.9 158.1h1.8v.2h-1.8zM111.9 158.1h.2v.2h-.2zM117.3 158.1h1.8v.2h-1.8zM110 174h.2l2.5 2.5v.1h-.2l-2.5-2.5zM110.6 163.2h.2l2.2 7.1h-.2zM111.9 160.3h1.8v.2h-1.8zM111.9 178.1h.2l1.5 6.8h-.2zM112.5 176.5h.2v.1l-.6 1.7h-.2zM112.8 170.1h.2v.2l-2.8 3.8h-.2zM117.3 160.3h1.8v.2h-1.8zM119.6 174h.2l2.5 2.5v.1h-.1l-2.6-2.5zM120.4 163.5h.1l2.1 6.6h-.1z"/>
<path d="M121.6 178.3h.1l1.5 6.8h-.1zM122.2 176.5h.1v.1l-.6 1.8h-.1zM122.5 170h.1v.1l-2.8 4h-.2zM110.2 188.9h.1l1.2 2.7h-.2zM111.3 191.5h.2v.1l-.9 3.1h-.1zM111.9 197.4h1.7v.1h-1.7zM113.4 184.8h.2v.1l-3.3 4.2h-.1zM117.3 197.4h1.6v.1h-1.6zM119.8 188.9h.1l1.2 2.7h-.1zM121 191.5h.1v.1l-.9 3.1h-.1zM123.1 184.9h.1v.2l-3.3 4h-.1zM150.9 198.3h.6v.1h-.6z"/>
<path d="M151.1 198.7h.6v.2h-.6zM151.1 198.7h.1l.6 1.5h-.1zM151.2 196.9h.2l.6 1.5h-.2zM151.2 196.9h.2v.2l-.3 1.3h-.2zM151.4 198.3h.6v.1h-.6zM151.5 198.3h.2v.6h-.2zM151.5 198.7h.6v.2h-.6zM152 198.7h.1v.2l-.3 1.3h-.1zM93.9 202.7l1.4 .5v.1l-1.4-.4zM93.9 202.7h.1v.6h-.1zM93.9 203.2h.1v.6h-.1zM93.9 203.6l1.4-.4v.1l-1.3 .5h-.1z"/>
<path d="M100.8 203.2l1.5 .4v.2l-1.5-.5zM102.2 203.2h.1v.6h-.1zM102.2 202.7h.1v.6h-.1zM100.8 203.2l1.5-.5v.2l-1.3 .4h-.2zM145.3 205.8h.3v.2h-.3zM145.3 205.8h.1v.2l-.1 .4h-.2zM145.4 205.4l1.4 .7v.2l-1.4-.8zM145.4 205.4h.2v.1l-.2 .5h-.1zM145.1 206.3l1.7-.2v.2l-1.5 .1h-.2zM147.8 206l1.6 .1v.2l-1.6-.2zM148.8 205.7h.3v.1h-.3zM149 205.2h.1l.2 .6h-.2z"/>
<path d="M147.8 206l1.3-.8v.2l-1.1 .7h-.2zM149.1 205.7h.2l.1 .6h-.1z"/>
</g>
<path d="M151.2 196.9l.6 1.4h-.9zM93.9 202.7l1.3 .5-1.3 .4zM100.8 203.2l1.4-.5v.9zM145.4 205.4l1.2 .7-1.5 .2zM147.8 206l1.2-.8 .3 .9zM151.1 198.7h.9l-.3 1.4z" fill="#000"/>
<path d="M112 158.1v5.4M113.6 158.1v4.8M117.4 158.1v4.8M119 158.1v5.4M111.1 164.3h9.4M111.9 163.4h7.2M113.6 162.8h3.8M111.1 192.7h9.7M91.2 203.2h2.8M102.2 203.2h2.2M110.5 227.8h10" fill="none" stroke="#000" stroke-width=".2"/>
<path d="M110.6 163.3h9.8M110.5 194.6h9.6M111.1 230.9h10.3" fill="none" stroke="#000" stroke-width=".3"/>
<path d="M111.8 227h1.8v5.7h-1.8z" fill="#fff"/>
<path d="M111.9 227.1h1.6v5.5h-1.6z" fill="none" stroke="#000" stroke-width=".2"/>
<path d="M111.9 231.8h1.7v.1h-1.7z" fill="#000"/>
<path d="M117.1 227h1.8v5.7h-1.8z" fill="#fff"/>
<path d="M142.7 160.9a.59 .59 0 0 0-.6 .6M142.1 196.4v.1a.67 .67 0 0 0 .6 .7M57 231.3h3.7M59 227.5v2.5M59 233.8v2.9M110.5 224.3h9.7M113.6 227.1h3.8M117.2 227.1h1.6v5.5h-1.6z" fill="none" stroke="#000" stroke-width=".2"/>
<g fill="#000">
<path d="M58.4 229.8h.2l.4 1.5h-.1zM58.4 229.8h.6v.2h-.6zM58.4 233.8h.6v.2h-.6zM58.9 229.8h.6v.2h-.6zM58.9 232.5h.1v.2l-.4 1.3h-.2zM58.9 233.8h.6v.2h-.6zM58.9 232.5h.1l.5 1.5h-.2zM58.9 236.5h1.8v.2h-1.8zM59.3 229.8h.2v.2l-.5 1.3h-.1zM61 227.5h.3l.4 3.7h-.3zM109.7 225.3h.2l.9 1.9h-.2zM109.9 229.3h.1l1.3 1.9h-.1z"/>
<path d="M110.6 222h.2l.3 1.5h-.2zM110.6 227h.2v.2l-.8 2.2h-.1zM110.9 223.3h.2v.2l-1.2 1.9h-.2zM117.3 231.8h1.6v.1h-1.6zM119.8 225.1h.1l.9 1.8h-.1zM119.9 229.1h.2l1.5 1.9h-.2zM120.7 221.8h.1l.3 1.4h-.1zM120.7 226.7h.1v.2l-.7 2.4h-.2zM121 223h.1v.2l-1.2 2.1h-.1z"/>
</g>
<path d="M110.5 222h10.3" fill="none" stroke="#000" stroke-width=".3"/>
<path d="M58.4 229.8h.9l-.4 1.4zM58.9 232.5l.4 1.3h-.9z" fill="#000"/>
<path d="M147.5 187h8.8v8.3h-8.8z" fill-rule="evenodd" fill="#fff"/>
<path d="M55.3 223.3h.6v.2h-.6zM55.8 223.3h.1v.9h-.1zM55.8 222h.1l.5 1.5h-.2zM55.8 223.3h.6v.2h-.6zM55.8 222h.1v.1l-.4 1.4h-.2z" fill="#000"/>
<path d="M55.8 222l.4 1.3h-.9z" fill="#000"/>
<g font-size="5.6">
<text x="13.8" y="20.7">8284</text>
<text x="13.8" y="26.3">TWO-OUTPUT LNB SUPPLY AND</text>
<text x="13.8" y="32">CONTROL-VOLTAGE REGULATOR</text>
</g>
<text font-size="4.2" x="95.4" y="46.7">A8284SLB</text>
<g font-size="3.6">
<text x="150.1" y="61.7">0.0125</text>
<text x="150.1" y="65.4">0.0091</text>
<text x="49.1" y="81.8">0.2992</text>
<text x="125.9" y="81.4">0.491</text>
<text x="49.1" y="85.5">0.2914</text>
<text x="125.9" y="85.1">0.394</text>
<text x="147.7" y="92.1">0.050</text>
<text x="147.7" y="95.8">0.016</text>
<text x="50.7" y="105.4">0.020</text>
<text x="76.5" y="107.3">0.6141</text>
<text x="105" y="105.7">0.050</text>
<text x="50.7" y="109.1">0.013</text>
<text x="76.5" y="111">0.5985</text>
<text x="132.3" y="108">0° TO 8</text>
<text x="48" y="128.3">0.0926</text>
<text x="48" y="132">0.1043</text>
<text x="61.8" y="139.4">0.0040</text>
<text x="151.8" y="160">0.32</text>
<text x="151.8" y="163.7">0.23</text>
<text x="125.7" y="179.8">10.65</text>
<text x="50.7" y="180.2">7.60</text>
<text x="50.7" y="183.9">7.40</text>
<text x="125.7" y="183.5">10.00</text>
<text x="148.4" y="190.4">1.27</text>
<text x="148.4" y="194.1">0.40</text>
<text x="51.3" y="203.8">0.51</text>
<text x="51.3" y="207.5">0.33</text>
<text x="77.3" y="205.7">15.60</text>
<text x="77.3" y="209.4">15.20</text>
<text x="105.7" y="204.1">1.27</text>
<text x="132.1" y="206.4">0° TO 8</text>
<text x="49.7" y="226.7">2.65</text>
<text x="49.7" y="230.4">2.35</text>
<text x="63.5" y="237.8">0.10</text>
</g>
<g font-size="3.5">
<text x="88.9" y="50.9">Dimensions in Inches</text>
<text x="90.8" y="54.8">(for reference only)</text>
<text x="85.6" y="146.2">Dimensions in Millimeters</text>
<text x="87" y="150.1">(controlling dimensions)</text>
<text x="10.6" y="268.8">8</text>
</g>
<g font-size="3.2">
<text x="10.6" y="248.3">NOTES: 1. Exact body and lead configuration at vendor’s option within limits shown.</text>
<text x="23.3" y="252.1">2. Lead spacing tolerance is non-cumulative</text>
<text x="23.3" y="255.9">3. Webbed lead frame. Leads 6, 7, 18, and 19 are internally one piece.</text>
</g>
<g font-size="2.8">
<text x="88.9" y="266.1">115 Northeast Cutoff, Box 15036</text>
<text x="88.9" y="269.8">Worcester, Massachusetts 01615-0036 (508) 853-5000</text>
</g>
<g font-size="2.7">
<text x="61.9" y="58.8">24</text>
<text x="99.4" y="58.8">13</text>
<text x="62.7" y="104.8">1</text>
<text x="67.9" y="104.8">2</text>
<text x="73.4" y="104.9">3</text>
<text x="106.7" y="108.5">BSC</text>
<text x="110.8" y="114.3">NOTE 1</text>
<text x="110.8" y="116.9">NOTE 3</text>
<text x="73.2" y="139.4">MIN</text>
<text x="61.7" y="157.1">24</text>
<text x="99.2" y="157.1">13</text>
<text x="62.4" y="203.2">1</text>
<text x="67.6" y="203.2">2</text>
<text x="73.1" y="203.3">3</text>
<text x="106.3" y="206.9">BSC</text>
<text x="110.6" y="212.7">NOTE 1</text>
<text x="110.6" y="215.3">NOTE 3</text>
<text x="71.1" y="237.8">MIN</text>
</g>
<g font-size="2.1">
<text x="78.1" y="139.4">.</text>
<text x="76" y="237.8">.</text>
</g>
<g font-size="1.5">
<text x="141.8" y="138.4">Dwg. MA-008-25 in</text>
<text x="140.4" y="236.8">Dwg. MA-008-25A mm</text>
</g>
</svg>
